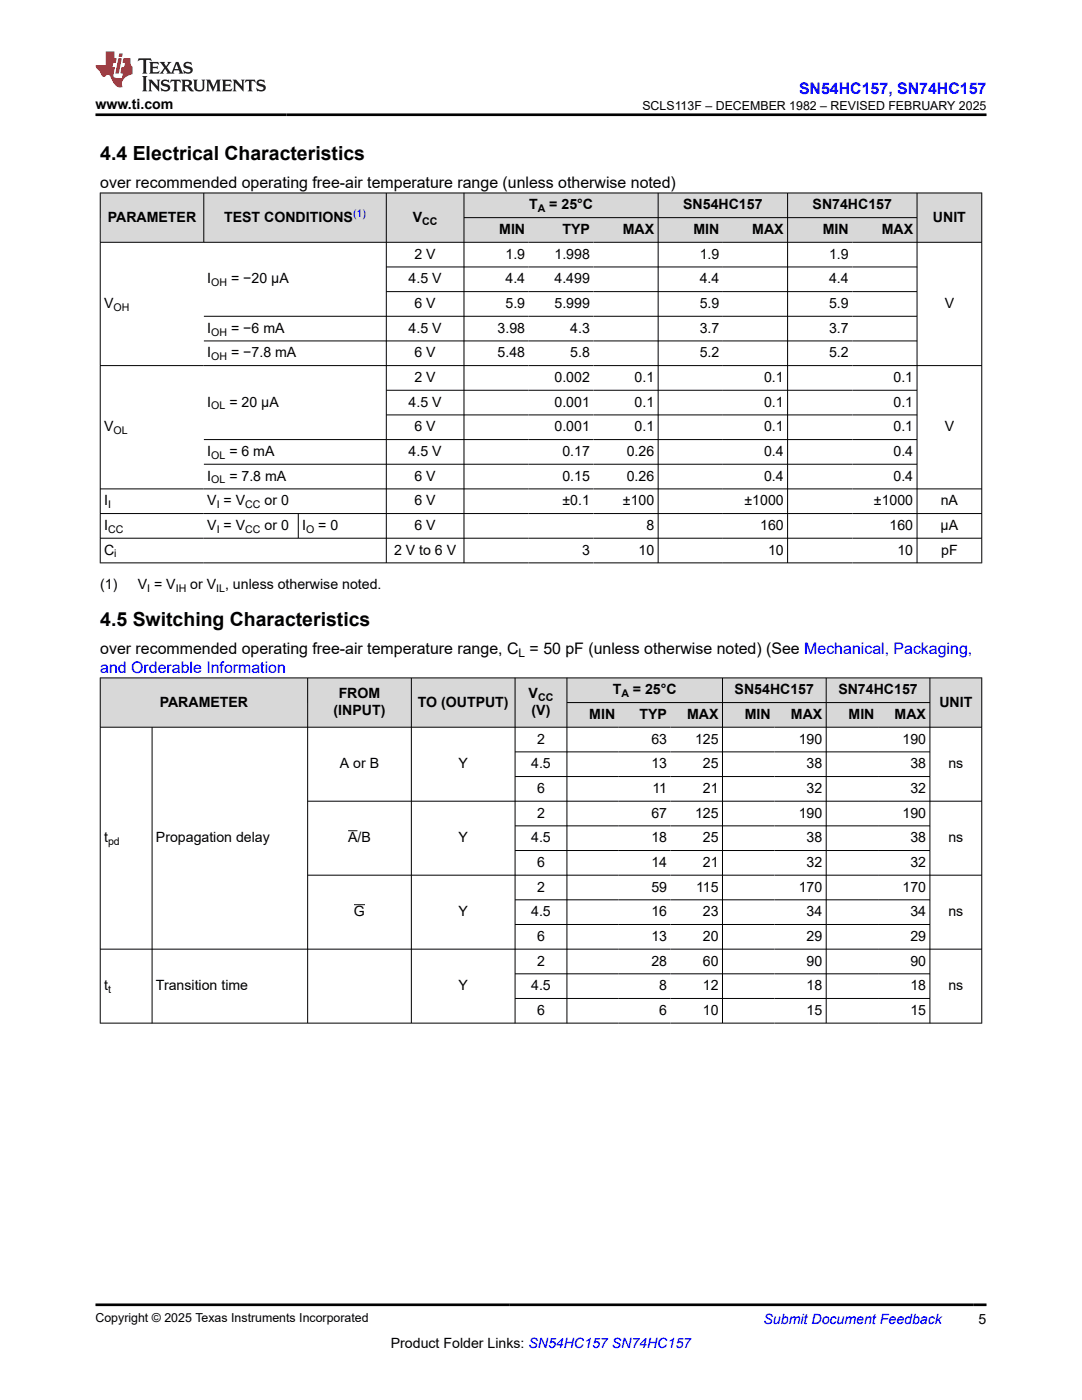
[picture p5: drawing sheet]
<svg xmlns="http://www.w3.org/2000/svg" width="216mm" height="279mm" viewBox="0 0 216 279" stroke-linecap="round" stroke-linejoin="round" font-family="sans-serif">
<g fill="#d8d8d8">
<path d="M20 38.5h175.9v4.9h-175.9z" fill-rule="evenodd"/>
<path d="M20.1 38.6h20.5v9.7h-20.5z" fill-rule="evenodd"/>
<path d="M40.7 38.6h36.3v9.7h-36.3z" fill-rule="evenodd"/>
<path d="M77.1 38.6h15.4v9.7h-15.4z" fill-rule="evenodd"/>
<path d="M92.6 38.6h38.7v4.8h-38.7z" fill-rule="evenodd"/>
<path d="M131.4 38.6h25.7v4.8h-25.7z" fill-rule="evenodd"/>
<path d="M157.2 38.6h25.7v4.8h-25.7z" fill-rule="evenodd"/>
<path d="M183 38.6h12.8v9.7h-12.8z" fill-rule="evenodd"/>
<path d="M92.6 43.5h12.9v4.8h-12.9z" fill-rule="evenodd"/>
<path d="M105.5 43.5h12.9v4.8h-12.9z" fill-rule="evenodd"/>
<path d="M118.4 43.5h12.9v4.8h-12.9z" fill-rule="evenodd"/>
<path d="M131.4 43.5h12.8v4.8h-12.8z" fill-rule="evenodd"/>
<path d="M144.2 43.5h12.9v4.8h-12.9z" fill-rule="evenodd"/>
<path d="M157.2 43.5h12.9v4.8h-12.9z" fill-rule="evenodd"/>
<path d="M170.1 43.5h12.8v4.8h-12.8z" fill-rule="evenodd"/>
</g>
<g fill="none" stroke="#000" stroke-width=".2">
<path d="M19.9 38.5h176.1M20 38.5v73.9M40.7 38.5v9.9M77.1 38.5v73.9M92.6 38.5v73.9M131.3 38.5v73.9M157.2 38.5v73.9M183 38.5v73.9M195.9 38.5v73.9M19.9 48.4h176.1M77.1 53.3h105.9M77.1 58.2h105.9"/>
<path d="M92.6 43.4h90.4M19.9 73h176.1M40.7 68h142.3M77.1 77.9h105.9M183 63.1h-142.3M19.9 97.6h176.1M40.7 92.6h142.3M77.1 82.8h105.9M183 87.7h-142.3M19.9 102.5h176.1M19.9 107.4h176.1M19.9 112.3h176.1"/>
<path d="M59.5 102.5v5"/>
</g>
<g fill="#d8d8d8">
<path d="M20 135.3h175.9v4.9h-175.9z" fill-rule="evenodd"/>
<path d="M20.1 135.4h41.2v9.7h-41.2z" fill-rule="evenodd"/>
<path d="M61.4 135.4h20.6v9.7h-20.6z" fill-rule="evenodd"/>
<path d="M82.1 135.4h20.6v9.7h-20.6z" fill-rule="evenodd"/>
<path d="M102.8 135.4h10.3v9.7h-10.3z" fill-rule="evenodd"/>
<path d="M113.2 135.4h30.9v4.7h-30.9z" fill-rule="evenodd"/>
<path d="M144.2 135.4h20.6v4.7h-20.6z" fill-rule="evenodd"/>
<path d="M164.9 135.4h20.6v4.7h-20.6z" fill-rule="evenodd"/>
<path d="M185.6 135.4h10.2v9.7h-10.2z" fill-rule="evenodd"/>
<path d="M113.2 140.3h10.3v4.8h-10.3z" fill-rule="evenodd"/>
<path d="M123.5 140.3h10.3v4.8h-10.3z" fill-rule="evenodd"/>
<path d="M133.8 140.3h10.3v4.8h-10.3z" fill-rule="evenodd"/>
<path d="M144.2 140.3h10.3v4.8h-10.3z" fill-rule="evenodd"/>
<path d="M154.5 140.3h10.3v4.8h-10.3z" fill-rule="evenodd"/>
<path d="M164.9 140.3h10.3v4.8h-10.3z" fill-rule="evenodd"/>
<path d="M175.2 140.3h10.3v4.8h-10.3z" fill-rule="evenodd"/>
</g>
<g fill="none" stroke="#000" stroke-width=".2">
<path d="M19.9 135.3h176.1M20 135.2v69M61.4 135.2v69M82.1 135.2v69M102.8 135.2v69M113.1 135.2v69M144.2 135.2v69M164.9 135.2v69M185.6 135.2v69M195.9 135.2v69M19.9 145.1h176.1M30.3 145.1v59.1"/>
<path d="M61.4 159.9h134.6M102.8 150.1h82.8M102.8 155h82.8M113.1 140.2h72.5M61.4 174.7h134.6M69.5 165.8h1.8M102.8 164.8h82.8M102.8 169.7h82.8M102.8 179.6h82.8M19.9 189.4h176.1M70.6 180.6h2.2M102.8 184.5h82.8"/>
<path d="M102.8 194.3h82.8M102.8 199.3h82.8M19.9 204.2h176.1"/>
</g>
<path d="M27.7 11.6l-.2 .6 .5-.2h.6v.1v2.2l-.2 .4h1l-.2-.4v-2.2v-.1h.5l.5 .2-.1-.6zM29.8 12.4l.2 .3v1.6l-.2 .4h1.9l.1-.6a1.08 1.08 0 0 1-1.3 .2v-.7h.6l.4 .2v-.7l-.4 .2h-.6v-.5l.2-.2a1 1 0 0 1 1 .3l-.1-.5zM31.8 12.4l1 1.1-1 1.2h.9l-.2-.2 .4-.8 .5 .8-.2 .2h1.6l-.2-.2 .1-.5h1l.1 .5-.1 .2h.9l-.2-.4-.8-1.9h-.5l-1 2.1-.8-1.1 .9-1h-.8l.2 .2-.5 .6-.3-.6 .1-.2zM35.2 12.8l.4 1h-.8zM36.8 12.5a.65 .65 0 0 0-.2 .7 .65 .65 0 0 0 .6 .5l.7 .1 .1 .3a.79 .79 0 0 1-.7 .4 .79 .79 0 0 1-.7-.5l.1 .7 .2-.1a.93 .93 0 0 0 1.1 0 .93 .93 0 0 0 .4-.9 1.46 1.46 0 0 0-1.2-.6l-.1-.3a1.09 1.09 0 0 1 1.2 .2l-.2-.6-.1 .1-.6-.2zM28.4 15.2l.2 .4v2.2l-.2 .4h1l-.2-.4v-2.2l.2-.4zM29.6 15.9l.2 .4v1.5l-.2 .4h.8l-.3-.4v-1.3l1.7 1.8v-2l.2-.4h-.8l.2 .2 .1 1.1-1.2-1.3zM32.3 16a.65 .65 0 0 0-.2 .8 .65 .65 0 0 0 .7 .4l.6 .2 .1 .2a.79 .79 0 0 1-.7 .4 .79 .79 0 0 1-.7-.5l.1 .7 .2-.1a.93 .93 0 0 0 1.1 .1 .93 .93 0 0 0 .4-1 1.46 1.46 0 0 0-1.2-.5l-.1-.4a1.09 1.09 0 0 1 1.2 .2l-.2-.6-.1 .1-.6-.1zM34.1 15.9l-.1 .6a.63 .63 0 0 1 .7-.3l.1 1.6-.3 .4h1l-.2-.4v-1.6a.66 .66 0 0 1 .8 .3l-.1-.6zM36.2 15.9l.2 .4v1.5l-.2 .4h.9l-.2-.2v-.7h.5l.1 .2a.79 .79 0 0 0 1.2 .6l-1-.9a.61 .61 0 0 0 .6-.6 .61 .61 0 0 0-.5-.7zM36.9 16.2h.2a.47 .47 0 0 1 .5 .1 .47 .47 0 0 1 .1 .5l-.2 .1-.6 .1zM38.5 15.9l.2 .2a2.27 2.27 0 0 0 .4 2 1.04 1.04 0 0 0 1.7-.7v-1.3l.2-.2h-.8l.2 .4v1.1a.6 .6 0 0 1-.6 .6 .6 .6 0 0 1-.6-.6v-1.1l.3-.4zM41.1 15.9l.2 .4v1.5l-.2 .4h.7l-.2-.4v-1.4l.9 1.9 .8-1.9v1.4l-.2 .4h1l-.3-.4v-1.5l.3-.4h-.8l-.7 1.5-.7-1.5zM44.3 15.9l.2 .4v1.5l-.2 .4h1.9l.1-.6a1.09 1.09 0 0 1-1.3 .2v-.7h.6l.4 .2v-.6l-.4 .2h-.6v-.6l.2-.1a1.01 1.01 0 0 1 1 .3l-.1-.6zM46.4 15.9l.3 .4v1.5l-.3 .4h.8l-.2-.4v-1.3l1.6 1.8v-2l.2-.4h-.7l.2 .2v1.1l-1.2-1.3zM49 15.9l-.1 .6a.63 .63 0 0 1 .8-.3v1.6l-.3 .4h1l-.2-.4v-1.6a.66 .66 0 0 1 .8 .3l-.1-.6zM51.4 16a.65 .65 0 0 0-.2 .8 .65 .65 0 0 0 .6 .4l.6 .2 .2 .2a.79 .79 0 0 1-.8 .4 .79 .79 0 0 1-.6-.5l.1 .7 .2-.1a.93 .93 0 0 0 1 .1 .93 .93 0 0 0 .5-1 1.46 1.46 0 0 0-1.3-.5l-.1-.4a1.09 1.09 0 0 1 1.3 .2l-.2-.6-.2 .1-.5-.1z" fill="#231f20"/>
<path d="M21.1 10.3v2.7h-2.1l.1 .4 .9 1a.95 .95 0 0 0 .9 .9 .59 .59 0 0 1 .6-.4 .59 .59 0 0 1 .5 .3l.4 .8a1.59 1.59 0 0 0 2.1 1.4 1.61 1.61 0 0 1 1-2.3l1-.3-.1-1.5a1.59 1.59 0 0 1-.4-1.7h-1.4l-.2 .9h.5l-.1 .9h-.5l-.2 .9v.3l.4 .1-.2 .9h-.6a.73 .73 0 0 1-1.1-.7l.3-1.5h-.5l.2-.9h.5l.2-.9h-.5v-1.3zM23.6 11.6l-.6 3.1h.7l.6-3.1zM23.8 10.7l-.1 .6h.7l.1-.6z" fill="#ed1c24"/>
<path d="M19 22.9h177.8M19 260.4h177.8" fill="none" stroke="#000" stroke-width=".53"/>
<g font-size="3.9">
<text x="20" y="32">4.4 Electrical Characteristics</text>
<text x="20" y="125">4.5 Switching Characteristics</text>
</g>
<g font-size="3.2" fill="#00f">
<text x="159.4" y="18.7">SN54HC157, SN74HC157</text>
<text x="20" y="134.2">and Orderable Information</text>
</g>
<g font-size="3.2">
<text x="20" y="37.5">over recommended operating free-air temperature range (unless otherwise noted)</text>
<text x="20" y="130.4">over recommended operating free-air temperature range, C = 50 pF (unless otherwise noted) (See Mechanical, Packaging,</text>
</g>
<g font-size="2.8">
<text x="19" y="21.8">www.ti.com</text>
<text x="105.6" y="41.8">T</text>
<text x="109.6" y="41.8">= 25°C</text>
<text x="136.3" y="41.8">SN54HC157</text>
<text x="162.1" y="41.8">SN74HC157</text>
<text x="21.5" y="44.2">PARAMETER</text>
<text x="44.7" y="44.2">TEST CONDITIONS</text>
<text x="82.4" y="44.2">V</text>
<text x="99.6" y="46.7">MIN</text>
<text x="112.2" y="46.7">TYP</text>
<text x="124.3" y="46.7">MAX</text>
<text x="138.4" y="46.7">MIN</text>
<text x="150.1" y="46.7">MAX</text>
<text x="164.2" y="46.7">MIN</text>
<text x="175.9" y="46.7">MAX</text>
<text x="186.2" y="44.2">UNIT</text>
<text x="82.7" y="51.6">2 V</text>
<text x="100.9" y="51.6">1.9</text>
<text x="110.6" y="51.6">1.998</text>
<text x="139.6" y="51.6">1.9</text>
<text x="165.4" y="51.6">1.9</text>
<text x="41.4" y="56.6">I</text>
<text x="46.1" y="56.6">= −20 μA</text>
<text x="81.5" y="56.6">4.5 V</text>
<text x="100.9" y="56.6">4.4</text>
<text x="110.6" y="56.6">4.499</text>
<text x="139.6" y="56.6">4.4</text>
<text x="165.4" y="56.6">4.4</text>
<text x="20.8" y="61.5">V</text>
<text x="82.7" y="61.5">6 V</text>
<text x="100.9" y="61.5">5.9</text>
<text x="110.6" y="61.5">5.999</text>
<text x="139.6" y="61.5">5.9</text>
<text x="165.4" y="61.5">5.9</text>
<text x="188.5" y="61.5">V</text>
<text x="41.4" y="66.4">I</text>
<text x="41.4" y="71.3">I</text>
<text x="46.1" y="66.4">= −6 mA</text>
<text x="46.1" y="71.3">= −7.8 mA</text>
<text x="81.5" y="66.4">4.5 V</text>
<text x="82.7" y="71.3">6 V</text>
<text x="99.3" y="66.4">3.98</text>
<text x="99.3" y="71.3">5.48</text>
<text x="113.8" y="66.4">4.3</text>
<text x="113.8" y="71.3">5.8</text>
<text x="139.6" y="66.4">3.7</text>
<text x="139.6" y="71.3">5.2</text>
<text x="165.4" y="66.4">3.7</text>
<text x="165.4" y="71.3">5.2</text>
<text x="82.7" y="76.2">2 V</text>
<text x="110.6" y="76.2">0.002</text>
<text x="126.6" y="76.2">0.1</text>
<text x="152.5" y="76.2">0.1</text>
<text x="178.3" y="76.2">0.1</text>
<text x="41.4" y="81.2">I</text>
<text x="45.8" y="81.2">= 20 μA</text>
<text x="81.5" y="81.2">4.5 V</text>
<text x="110.6" y="81.2">0.001</text>
<text x="126.6" y="81.2">0.1</text>
<text x="152.5" y="81.2">0.1</text>
<text x="178.3" y="81.2">0.1</text>
<text x="20.8" y="86.1">V</text>
<text x="82.7" y="86.1">6 V</text>
<text x="110.6" y="86.1">0.001</text>
<text x="126.6" y="86.1">0.1</text>
<text x="152.5" y="86.1">0.1</text>
<text x="178.3" y="86.1">0.1</text>
<text x="188.5" y="86.1">V</text>
<text x="41.4" y="91">I</text>
<text x="41.4" y="95.9">I</text>
<text x="45.8" y="91">= 6 mA</text>
<text x="45.8" y="95.9">= 7.8 mA</text>
<text x="81.5" y="91">4.5 V</text>
<text x="82.7" y="95.9">6 V</text>
<text x="112.2" y="91">0.17</text>
<text x="112.2" y="95.9">0.15</text>
<text x="125.1" y="91">0.26</text>
<text x="125.1" y="95.9">0.26</text>
<text x="152.5" y="91">0.4</text>
<text x="152.5" y="95.9">0.4</text>
<text x="178.3" y="91">0.4</text>
<text x="178.3" y="95.9">0.4</text>
<text x="20.8" y="100.8">I</text>
<text x="41.4" y="100.8">V = V</text>
<text x="52.8" y="100.8">or 0</text>
<text x="82.7" y="100.8">6 V</text>
<text x="112.2" y="100.8">±0.1</text>
<text x="124.3" y="100.8">±100</text>
<text x="148.6" y="100.8">±1000</text>
<text x="174.4" y="100.8">±1000</text>
<text x="187.7" y="100.8">nA</text>
<text x="20.8" y="105.8">I</text>
<text x="41.4" y="105.8">V = V</text>
<text x="52.8" y="105.8">or 0</text>
<text x="60.3" y="105.8">I</text>
<text x="63.5" y="105.8">= 0</text>
<text x="82.7" y="105.8">6 V</text>
<text x="129" y="105.8">8</text>
<text x="151.7" y="105.8">160</text>
<text x="177.5" y="105.8">160</text>
<text x="187.7" y="105.8">μA</text>
<text x="20.8" y="110.7">C</text>
<text x="78.6" y="110.7">2 V to 6 V</text>
<text x="116.1" y="110.7">3</text>
<text x="127.4" y="110.7">10</text>
<text x="153.2" y="110.7">10</text>
<text x="179.1" y="110.7">10</text>
<text x="187.8" y="110.7">pF</text>
<text x="20" y="117.5">(1)</text>
<text x="27.5" y="117.5">V = V</text>
<text x="38" y="117.5">or V , unless otherwise noted.</text>
<text x="31.9" y="141">PARAMETER</text>
<text x="66.6" y="142.7">(INPUT)</text>
<text x="67.6" y="139.3">FROM</text>
<text x="83.4" y="141">TO (OUTPUT)</text>
<text x="105.5" y="139.3">V</text>
<text x="106.1" y="142.7">(V)</text>
<text x="117.6" y="143.5">MIN</text>
<text x="122.3" y="138.6">T</text>
<text x="126.3" y="138.6">= 25°C</text>
<text x="127.6" y="143.5">TYP</text>
<text x="137.1" y="143.5">MAX</text>
<text x="146.6" y="138.6">SN54HC157</text>
<text x="148.6" y="143.5">MIN</text>
<text x="157.8" y="143.5">MAX</text>
<text x="167.3" y="138.6">SN74HC157</text>
<text x="169.3" y="143.5">MIN</text>
<text x="178.5" y="143.5">MAX</text>
<text x="187.4" y="141">UNIT</text>
<text x="107.2" y="148.4">2</text>
<text x="130" y="148.4">63</text>
<text x="138.7" y="148.4">125</text>
<text x="159.4" y="148.4">190</text>
<text x="180.1" y="148.4">190</text>
<text x="67.8" y="153.3">A or B</text>
<text x="91.5" y="153.3">Y</text>
<text x="106" y="153.3">4.5</text>
<text x="130" y="153.3">13</text>
<text x="140.3" y="153.3">25</text>
<text x="161" y="153.3">38</text>
<text x="181.6" y="153.3">38</text>
<text x="189.2" y="153.3">ns</text>
<text x="107.2" y="158.2">6</text>
<text x="130.2" y="158.2">11</text>
<text x="140.3" y="158.2">21</text>
<text x="161" y="158.2">32</text>
<text x="181.6" y="158.2">32</text>
<text x="107.2" y="163.2">2</text>
<text x="130" y="163.2">67</text>
<text x="138.7" y="163.2">125</text>
<text x="159.4" y="163.2">190</text>
<text x="180.1" y="163.2">190</text>
<text x="20.8" y="168.1">t</text>
<text x="31.1" y="168.1">Propagation delay</text>
<text x="69.5" y="168.1">A/B</text>
<text x="91.5" y="168.1">Y</text>
<text x="106" y="168.1">4.5</text>
<text x="107.2" y="173">6</text>
<text x="130" y="168.1">18</text>
<text x="130" y="173">14</text>
<text x="140.3" y="168.1">25</text>
<text x="140.3" y="173">21</text>
<text x="161" y="168.1">38</text>
<text x="161" y="173">32</text>
<text x="181.6" y="168.1">38</text>
<text x="181.6" y="173">32</text>
<text x="189.2" y="168.1">ns</text>
<text x="107.2" y="177.9">2</text>
<text x="130" y="177.9">59</text>
<text x="138.9" y="177.9">115</text>
<text x="159.4" y="177.9">170</text>
<text x="180.1" y="177.9">170</text>
<text x="70.6" y="182.9">G</text>
<text x="91.5" y="182.9">Y</text>
<text x="106" y="182.9">4.5</text>
<text x="130" y="182.9">16</text>
<text x="140.3" y="182.9">23</text>
<text x="161" y="182.9">34</text>
<text x="181.6" y="182.9">34</text>
<text x="189.2" y="182.9">ns</text>
<text x="107.2" y="187.8">6</text>
<text x="130" y="187.8">13</text>
<text x="140.3" y="187.8">20</text>
<text x="161" y="187.8">29</text>
<text x="181.6" y="187.8">29</text>
<text x="20.8" y="197.6">t</text>
<text x="31.1" y="197.6">Transition time</text>
<text x="91.5" y="197.6">Y</text>
<text x="106" y="197.6">4.5</text>
<text x="107.2" y="192.7">2</text>
<text x="130" y="192.7">28</text>
<text x="131.5" y="197.6">8</text>
<text x="140.3" y="192.7">60</text>
<text x="140.3" y="197.6">12</text>
<text x="161" y="192.7">90</text>
<text x="161" y="197.6">18</text>
<text x="181.6" y="192.7">90</text>
<text x="181.6" y="197.6">18</text>
<text x="189.2" y="197.6">ns</text>
<text x="107.2" y="202.5">6</text>
<text x="131.5" y="202.5">6</text>
<text x="140.3" y="202.5">10</text>
<text x="161" y="202.5">15</text>
<text x="181.6" y="202.5">15</text>
<text x="78" y="269">Product Folder Links: SN54HC157 SN74HC157</text>
<text x="195.3" y="264.2">5</text>
</g>
<text font-size="2.8" fill="#00f" x="152.4" y="264.2">Submit Document Feedback</text>
<g font-size="2.5">
<text x="128.2" y="21.9">SCLS113F – DECEMBER 1982 – REVISED FEBRUARY 2025</text>
<text x="19" y="263.9">Copyright © 2025 Texas Instruments Incorporated</text>
</g>
<text font-size="2.4" x="103.5" y="131.1">L</text>
<text font-size="2.1" fill="#00f" x="70.4" y="43.3">(1)</text>
<g font-size="2.1">
<text x="84.2" y="44.8">CC</text>
<text x="107.3" y="42.4">A</text>
<text x="42.2" y="57.1">OH</text>
<text x="22.6" y="62">OH</text>
<text x="42.2" y="67">OH</text>
<text x="42.2" y="71.9">OH</text>
<text x="42.2" y="81.7">OL</text>
<text x="22.6" y="86.6">OL</text>
<text x="42.2" y="91.6">OL</text>
<text x="21.6" y="101.4">I</text>
<text x="42.2" y="96.5">OL</text>
<text x="43.3" y="101.4">I</text>
<text x="48.9" y="101.4">CC</text>
<text x="21.6" y="106.3">CC</text>
<text x="43.3" y="106.3">I</text>
<text x="48.9" y="106.3">CC</text>
<text x="61.1" y="106.3">O</text>
<text x="22.8" y="111.3">i</text>
<text x="29.4" y="118.1">I</text>
<text x="35.1" y="118.1">IH</text>
<text x="43.1" y="118.1">IL</text>
<text x="107.4" y="139.9">CC</text>
<text x="124" y="139.1">A</text>
<text x="21.6" y="168.7">pd</text>
<text x="21.6" y="198.2">t</text>
</g>
</svg>
